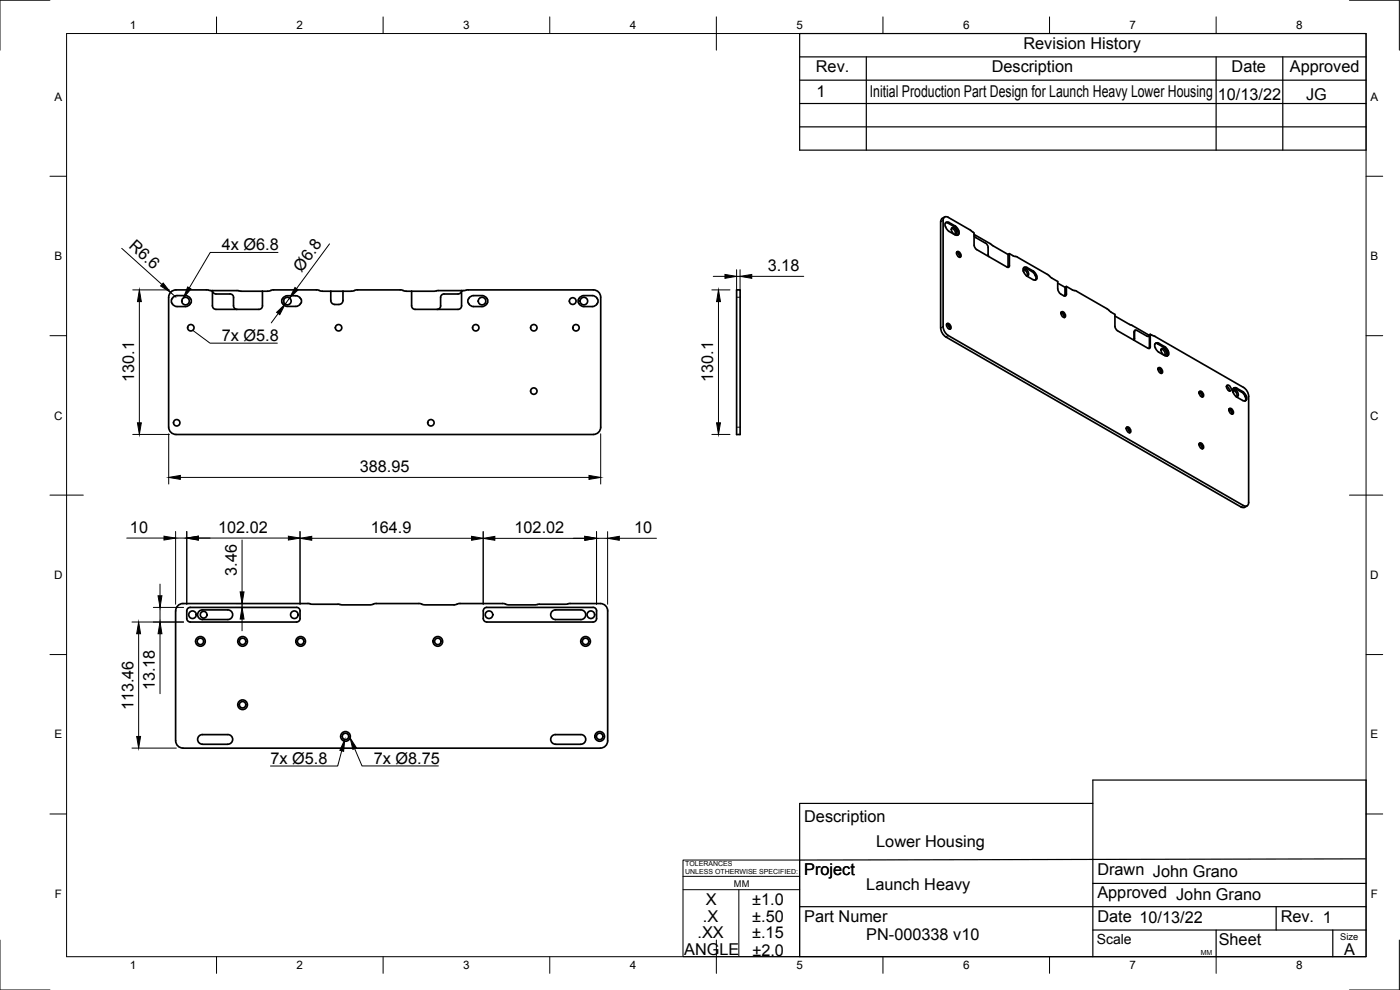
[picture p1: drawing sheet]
<svg xmlns="http://www.w3.org/2000/svg" width="420mm" height="297mm" viewBox="0 0 420 297" stroke-linecap="round" stroke-linejoin="round" font-family="sans-serif">
<!-- layer: Visible -->
<g fill="none" stroke="#000" stroke-width=".51">
<path d="M282.8 65.5l-.5 1.1v31.8l.2 1 1 1.4 89 51.3 1.1 .1M283.5 65.1l-.7 .4M283.9 66.8l2.4 1.2 1 1.2M285.6 68.5a1.53 1.53 0 0 1 1.1 1.8M285.7 68.3a1.32 1.32 0 0 1 1.2 2 1.32 1.32 0 0 1-1.2-2zM287.1 75.6l.5 .6 .4 1M287.2 75.6a1.24 1.24 0 0 1 .9 1.6M287.3 75.5a1.11 1.11 0 0 1 .9 1.7 1.11 1.11 0 0 1-.9-1.7zM287.3 69.2l.1 .1M287.4 69.3a.95 .95 0 0 1-.1 1.3M287.6 70.4l-.4 .2-.6-.1-1.8-1.1a2.1 2.1 0 0 1-1-2.6l.7-.2 2.1 1.2a2.07 2.07 0 0 1 1 2.6M291 68.9l-6.4-3.7a.96 .96 0 0 0-1.1-.1 .96 .96 0 0 0-.5 1v31.9l.2 1 1 1.4 89 51.3a.97 .97 0 0 0 1.1 .1 .97 .97 0 0 0 .4-1"/>
<path d="M291 68.9l1.3 1v3.7M292.3 70.3l10.2 6.1v3.8M292.4 70.8l.4 .5 3 1.7M292.4 73.6l.2 .7 .5 .6M293.1 74.9l9.4 5.3 .4-.2 .1-.3-.1-3.6-.4 .3M295.8 73l.5 .5 .3 .8M296.5 74.3v2M296.5 76.3l.2 .7M302.9 76.1l1.8 .9M304.7 76.9l10.3 6M51.7 89.5l1-.7 3-.1a1.65 1.65 0 0 1 1.7 1.6 1.65 1.65 0 0 1-1.7 1.7l-3-.1-1-.7M51.7 89.5a1.21 1.21 0 0 0 0 1.7"/>
<path d="M63.8 87.2l16.5 .2M63.8 87.2a1.07 1.07 0 0 0 1 1h4.2M69 88.2l.7 .2 .3 .5 .1 3.2 .4 .5 .7 .2M78.8 87.4v4.4l-.2 .6-.5 .4h-13.3l-.6-.2-.4-.5v-4.9l-1.9-.2h-9.1a2.19 2.19 0 0 0-2.2 2.2v39a2.23 2.23 0 0 0 2.2 2.2M80.4 87.4l1.4-.4h13.1l1.8 .4M84.8 89.6l1-.8 3-.1 .8 .2 .6 .7M84.8 89.6a1.61 1.61 0 0 0 1.4 2.3h2.6a1.63 1.63 0 0 0 1.4-2.3M96.7 87.4h8.8M99.3 87.4v2.8M99.3 90.1a1.2 1.2 0 0 0 1.2 1.2M100.5 91.4h1.2M102.9 90.1a1.2 1.2 0 0 1-1.2 1.2"/>
<path d="M102.9 87.4v2.8M106.4 87.2l-.9 .2M120.1 87h-12.8l-.9 .1M120.1 87l1.8 .4M121.9 87.4h1.6M132.2 91.8l-.2 .6-.8 .4M133.3 88.2l-.6 .2-.4 .5-.1 2.9M138.5 87.2l-15 .2M138.5 87.2a1.07 1.07 0 0 1-1 1h-4.2M139.2 87.2h-.7v4.9l-.4 .5-.6 .2h-13.2l-.6-.4-.2-.6v-4.4M140.7 89.5l1-.7 3-.1a1.65 1.65 0 0 1 1.7 1.6 1.65 1.65 0 0 1-1.7 1.7l-3-.1-1-.7M140.7 89.5a1.21 1.21 0 0 0 0 1.7"/>
<path d="M174.1 89.2l1.1-.5h2.6a1.64 1.64 0 0 1 1.7 1.6 1.64 1.64 0 0 1-1.7 1.7h-2.6a1.63 1.63 0 0 1-1.5-1 1.63 1.63 0 0 1 .4-1.8zM178.1 87h-37.5l-1.4 .2M178.1 87a2.19 2.19 0 0 1 2.2 2.2v39a2.19 2.19 0 0 1-2.2 2.2M221.1 87h1v43.4h-1zM284.1 97.2l.7 .9 .2 .7M284.2 97.1a1.24 1.24 0 0 1 .9 1.7M284.3 97.1a1.11 1.11 0 0 1 .9 1.6 1.11 1.11 0 0 1-.9-1.6zM307.1 81.4l.1-.4a.95 .95 0 0 1 1 0 .95 .95 0 0 1 .5 .9l-.2 .8h-.5M307.2 80.4l-.2 .5 .3 .8M307.2 80.9a1.53 1.53 0 0 1 1.1 1.9M307.3 80.3l-.1 .1M307.3 81.7l.9 1.2"/>
<path d="M310.7 82.6l-1-1.1-1.8-1.1-.6-.1 .7-.2 2 1.2a2.04 2.04 0 0 1 1 2.5l-.7 .2-2.1-1.1M310.7 84h.1M310.7 82.6l.1 .2M310.8 82.8l.1 .7-.2 .5M315 82.9l2.4 1.6v2.2l.4 1 .5 .5M317.4 84.9l2.2 1.3M318.3 88.2l1.2 .6 .5-.2v-2.7l-.4 .3-.1 2.6M318.5 93.7l.5 .5 .4 1.1M318.5 93.6a1.24 1.24 0 0 1 .9 1.6M318.6 93.5a1.11 1.11 0 0 1 1 1.7 1.11 1.11 0 0 1-1-1.7zM320 85.9l2.1 1.2 1 .3M323.1 87.4l9.1 5.2 2.4 1.7v3.6l.5 1.1 9.4 5.5h.5l.2-.5v-3.7l1.4 .6"/>
<path d="M334.6 94.8l4.4 2.6M339 97.3l.5 .2M339.5 97.5l5.3 3.1M340.3 99.7v2.3M340.7 99.1l-.4 .6M341.2 99.2l3 1.6M341.2 99.1l-.3-.1-.4 .3-.2 2.8M344.8 100.6l-.1 .3M344.9 100.5l-.2 .4-.5-.1M345 100.5l-.2 4.1M345 100.5l-.2 .1M345.2 100.3l-.4 .2"/>
<path d="M346.6 101l26.6 15.2 1.1 1.2 .4 1.5v31.9M346.8 103l2.4 1.2a2.09 2.09 0 0 1 1 2.6M347.6 110.5l.5 .5 .4 1M347.6 110.4a1.24 1.24 0 0 1 1 1.6M347.7 110.3a1.11 1.11 0 0 1 1 1.7 1.11 1.11 0 0 1-1-1.7zM348.5 104.7a1.53 1.53 0 0 1 1.1 1.9M348.7 104.6a1.32 1.32 0 0 1 1.1 1.9 1.32 1.32 0 0 1-1.1-1.9zM350.5 105.2a.89 .89 0 0 1 .2 1.2 .89 .89 0 0 1-1.2 .3l-1.7-1a2.1 2.1 0 0 1-1-2.6l.4-.3 .6 .2 2.1 1.2 .6 1M359.9 117.5l.5 .6 .4 1M360 117.5a1.24 1.24 0 0 1 .9 1.6M360.1 117.4a1.11 1.11 0 0 1 .9 1.7 1.11 1.11 0 0 1-.9-1.7zM368.1 115.9l.7 .6 .1 .8"/>
<path d="M368.3 115.6a1.16 1.16 0 0 1 1 1.7 1.16 1.16 0 0 1-1-1.7zM370.1 117.7v-.5a1.1 1.1 0 0 1 1.2 .1 1.1 1.1 0 0 1 .3 1.2l-.1 .4h-.6M370.1 117.2a1.53 1.53 0 0 1 1.1 1.8M370.2 116.5a2.12 2.12 0 0 0 1 2.6l2.1 1.2 .7-.2M370.2 116.5l.7-.2 2.1 1.2a2.09 2.09 0 0 1 1 2.6M370.2 116.5l2.4 1.2 1 1.2M373.6 118.9a1.02 1.02 0 0 1 0 1.4M52.8 130.4h125.3M338.1 128.3l.5 .5 .4 1M338.1 128.2a1.24 1.24 0 0 1 .9 1.6M338.2 128.1a1.11 1.11 0 0 1 1 1.7 1.11 1.11 0 0 1-1-1.7zM359.9 133.1l.5 .5 .4 1"/>
<path d="M360 133a1.24 1.24 0 0 1 .9 1.6M360.1 132.9a1.11 1.11 0 0 1 .9 1.7 1.11 1.11 0 0 1-.9-1.7zM368.9 122.7l.5 .5 .4 1.1M368.9 122.6a1.24 1.24 0 0 1 .9 1.7M369 122.5a1.11 1.11 0 0 1 1 1.7 1.11 1.11 0 0 1-1-1.7zM373.6 120.3h.1M374.3 151.8l-.8 .4M52.7 183.3v39M56.3 182.7l.8-.4 31.9-.1 .6 .2 .4 .6 .1 2.6-.2 .6-.9 .4h-31.9l-.6-.2-.4-.5-.1-2.6zM59.9 183.3l.9-.3h7.6a1.45 1.45 0 0 1 1.4 1.4 1.45 1.45 0 0 1-1.4 1.5h-7.6a1.45 1.45 0 0 1-1.4-1 1.45 1.45 0 0 1 .5-1.6zM92.4 181.1h-37.5a2.19 2.19 0 0 0-2.2 2.2M92.4 181.1l1.4 .2 8.2 .1"/>
<path d="M112.9 181.1h12.8M112.9 181.1l-1.8 .4-9.1-.1M125.7 181.1l1.8 .4h8.8l.9-.2M138 181.1h12.9M138.1 181.1l-.9 .2M145.5 182.4l.6-.1 31.9-.1 .6 .2 .4 .6v2.6l-.4 .8-.6 .2h-31.9l-.6-.2-.5-.8v-2.3zM150.9 181.1l1.7 .4 8.7-.1M165.9 183.3l.8-.3h7.6a1.45 1.45 0 0 1 1.5 1.4 1.45 1.45 0 0 1-1.5 1.5h-7.6a1.45 1.45 0 0 1-1.4-1 1.45 1.45 0 0 1 .6-1.6zM171.1 181.1h9.1M171.1 181.1l-1.4 .2-8.4 .1M180.2 181.1a2.19 2.19 0 0 1 2.2 2.2v39M52.7 222.3a2.19 2.19 0 0 0 2.2 2.2h125.3"/>
<path d="M60.7 220.4h7.7M60.8 220.4a1.45 1.45 0 0 0-1.5 1.4 1.45 1.45 0 0 0 1.5 1.5h7.6a1.46 1.46 0 0 0 1.4-1.4 1.46 1.46 0 0 0-1.4-1.5M166.7 220.4h7.6M166.7 220.4a1.46 1.46 0 0 0-1.4 1.4 1.46 1.46 0 0 0 1.4 1.5h7.6a1.45 1.45 0 0 0 1.5-1.5 1.45 1.45 0 0 0-1.5-1.4M182.4 222.3a2.19 2.19 0 0 1-2.2 2.2"/>
<circle cx="55.7" cy="90.3" r="1.13"/>
<circle cx="57.3" cy="98.3" r=".96"/>
<circle cx="86.2" cy="90.3" r="1.13"/>
<circle cx="101.6" cy="98.3" r=".96"/>
<circle cx="142.8" cy="98.3" r=".96"/>
<circle cx="144.7" cy="90.3" r="1.13"/>
<circle cx="160.2" cy="98.3" r=".96"/>
<circle cx="171.9" cy="90.3" r="1.01"/>
<circle cx="172.9" cy="98.3" r=".96"/>
<circle cx="175.2" cy="90.3" r="1.13"/>
<circle cx="160.2" cy="117.3" r=".96"/>
<circle cx="53" cy="126.8" r=".96"/>
<circle cx="129.3" cy="126.8" r=".96"/>
<circle cx="57.8" cy="184.4" r="1.13"/>
<circle cx="60.1" cy="192.4" r=".96"/>
<circle cx="60.1" cy="192.4" r="1.45"/>
<circle cx="61.1" cy="184.4" r="1.01"/>
<circle cx="72.8" cy="192.4" r=".96"/>
<circle cx="72.8" cy="192.4" r="1.45"/>
<circle cx="88.3" cy="184.4" r="1.13"/>
<circle cx="90.2" cy="192.4" r=".96"/>
<circle cx="90.2" cy="192.4" r="1.45"/>
<circle cx="131.4" cy="192.4" r=".96"/>
<circle cx="131.4" cy="192.4" r="1.45"/>
<circle cx="146.8" cy="184.4" r="1.13"/>
<circle cx="175.7" cy="192.4" r=".96"/>
<circle cx="175.7" cy="192.4" r="1.45"/>
<circle cx="177.3" cy="184.4" r="1.13"/>
<circle cx="72.8" cy="211.5" r=".96"/>
<circle cx="72.8" cy="211.5" r="1.45"/>
<circle cx="103.7" cy="221" r=".96"/>
<circle cx="103.7" cy="221" r="1.45"/>
<circle cx="180" cy="221" r=".96"/>
<circle cx="180" cy="221" r="1.45"/>
</g>
<g fill="#000">
<circle cx="138.5" cy="87.2" r=".25"/>
<circle cx="345" cy="100.5" r=".25"/>
</g>
<!-- layer: Visible Narrow -->
<g fill="none" stroke="#000" stroke-width=".3">
<path d="M283 66.1l-.7 .5M284.8 66.8l-.3 .1M286.6 67.8l-.3 .2M287.6 70.4l-.3 .2M287.6 69l-.3 .2M287.7 70.3l-.3 .2M287.7 69.2l-.3 .1M302.9 79.7l-.4 .2M221.1 89.2h1M283 98l-.7 .4M308.2 80.3l-.3 .1M310 81.3l-.3 .2"/>
<path d="M311 83.8l-.3 .2M311 82.5l-.3 .1M311.1 83.8l-.4 .2M311.1 82.6l-.4 .2M320 88.2l-.4 .3M340.5 99.6l-.2 .1M284.6 100.7l-.7 .4M340.5 101.6l-.2 .1M345.2 104l-.2 .2M347.7 103l-.3 .2M349.5 104l-.3 .2M350.5 106.6l-.3 .2"/>
<path d="M350.5 105.2l-.3 .2M350.6 106.5l-.3 .2M350.6 105.4l-.3 .2M371.2 116.5l-.4 .2M373 117.5l-.4 .2M373.9 118.7l-.3 .2M374 118.9l-.3 .2M221.1 128.2h1M373.9 120.1l-.3 .2M374 120l-.3 .2M373.2 151.7l-.8 .4"/>
</g>
<!-- layer: Border -->
<g fill="none" stroke="#000" stroke-width=".3">
<path d="M15 .1h-15v15M20 10.1h390v276.9h-390zM65 5.1v5M115 5.1v5M165 5.1v5M215 5.1v10M265 5.1v5M315 5.1v5M365 5.1v5M405 .1h15v15M15 52.9h5M410 52.9h5"/>
<path d="M15 100.7h5M410 100.7h5M15 148.6h10M405 148.6h10M15 196.4h5M410 196.4h5M15 244.2h5M410 244.2h5M0 282.1v14.9h15M65 287v5M115 287v5M165 287v5"/>
<path d="M215 282.1v9.9M265 287v5M315 287v5M365 287v5M420 282.1v14.9h-15"/>
</g>
<!-- layer: TitleBlock -->
<g fill="none" stroke="#000" stroke-width=".36">
<path d="M240 10.1h170v34.9h-170zM240 17.1h170M260 17.1v27.9M365 17.1v27.9M385 17.1v27.9M240 38.1h170M240 31.1h170M240 24.1h170M240 258v29h170v-53h-82v53M328 241.1h-88v16.9M409.7 257.7l-169.7 .3M240 272h170"/>
<path d="M328 279h82M328 265.1h82M365 279v8M383 272v7M400 279v8"/>
</g>
<path d="M205 258h35v29h-35zM205 262.9h35M205 266.9h35M221.7 266.9v20" fill="none" stroke="#000" stroke-width=".3"/>
<!-- layer: Dimensions -->
<g fill="none" stroke="#000" stroke-width=".3">
<path d="M36.5 74.5l12.1 10.9M98.9 73.2l-9.9 13.4M39.8 87h11M41.8 90.5v36.4M51.2 87.7l1.6 1.5M83.5 94.1l-2.1 2.8M86.9 89.4l-1.3 1.9M213.6 87h5.5M214.1 82.9h3.5M215.6 90.5v36.4M221.1 80.9v6.3M221.1 82.9h1"/>
<path d="M222.1 80.9v6.3M225.6 82.9h15.6M39.8 130.4h11M50.6 130.2v15M180.3 130.2v15M213.6 130.4h5.5M52.7 159.5v21.8M54.1 143.2h122.7M56 159.5v21.8M90 159.5v21.8M145 159.5v21.8M179 159.5v21.8"/>
<path d="M182.4 159.5v21.8M38 161.4h11.2M48 175.2v3.6M52.7 161.4h3.3M59.5 161.4h27.1M72.6 162v15.6M93.6 161.5h47.9M148.5 161.5h27M179 161.5h3.4M185.9 161.5h11.1M39.6 186.6h15.5M41.6 190.1v30.9"/>
<path d="M46 182.3h9.1M48 182.3v4.3M48 190.1v18M70.7 181.1h2.7M70.7 182.3h2.7M72.6 181.1v1.2M72.6 185.7v3.6M39.6 224.5h13.3"/>
</g>
<g fill="#000" stroke="#000" stroke-width=".3">
<path d="M41.8 87l.6 3.5h-1.1zM49 84.9l2.2 2.8-3-1.9zM83 93.7l2.6-2.4-1.6 3.1zM88.5 86.3l1 .7-2.6 2.4zM215.6 87l.6 3.5h-1.1zM217.6 82.3l3.5 .6-3.5 .6zM222.1 82.9l3.5-.6v1.2zM41.3 126.9h1.1l-.6 3.5zM215.1 126.9h1.1l-.6 3.5zM50.6 143.2l3.5-.6v1.2zM176.8 142.6l3.5 .6-3.5 .6zM47.4 178.8h1.2l-.6 3.5z"/>
<path d="M49.2 160.9l3.5 .5-3.5 .6zM56 161.4l3.5-.5v1.1zM72.1 177.6h1.1l-.6 3.5zM86.6 160.9l3.4 .5-3.4 .6zM90 161.5l3.6-.6v1.2zM141.5 160.9l3.5 .6-3.5 .6zM145 161.5l3.5-.6v1.2zM175.5 160.9l3.5 .6-3.5 .6zM182.4 161.5l3.5-.6v1.2zM41.6 186.6l.6 3.5h-1.2zM48 186.6l.6 3.5h-1.2zM72.6 182.3l.6 3.4h-1.1z"/>
<path d="M41 221h1.2l-.6 3.5z"/>
</g>
<!-- layer: Annotations -->
<path d="M83.4 75.7h-20.3l-6.3 10.7M57.9 99.1l5.1 3.9h20.2M102.6 225.3l-1.3 4.5h-20.1M106.4 224.6l2.2 5.2h23" fill="none" stroke="#000" stroke-width=".3"/>
<path d="M56.3 86.1l1 .6-2.3 2.7zM103.5 221.9l-.4 3.5-1.1-.3zM105.1 221.4l1.9 3-1.1 .4z" fill="#000" stroke="#000" stroke-width=".3"/>
<g font-size="4.9">
<text x="307.1" y="14.6">Revision History</text>
<text x="244.9" y="21.6">Rev.</text>
<text x="297.6" y="21.6">Description</text>
<text x="369.6" y="21.6">Date</text>
<text x="387.1" y="21.6">Approved</text>
<text x="245" y="29.1">1</text>
<text x="261.1" y="29.1">Initial Production Part Design for Launch Heavy Lower Housing</text>
<text x="365.5" y="30.1">10/13/22</text>
<text x="392" y="30.1">JG</text>
<text x="38.4" y="74.1" transform="rotate(42 38.4 74.1)">R6.6</text>
<text x="66.5" y="75">4x Ø6.8</text>
<text x="90.5" y="81.8" transform="rotate(-54 90.5 81.8)">Ø6.8</text>
<text x="230.4" y="81.4">3.18</text>
<text x="66.5" y="102.3">7x Ø5.8</text>
<text x="40.3" y="114.6" transform="rotate(-90 40.3 114.6)">130.1</text>
<text x="214.1" y="114.6" transform="rotate(-90 214.1 114.6)">130.1</text>
<text x="108" y="141.7">388.95</text>
<text x="39" y="159.9">10</text>
<text x="65.4" y="159.9">102.02</text>
<text x="111.3" y="159.9">164.9</text>
<text x="154.4" y="160">102.02</text>
<text x="190.3" y="159.9">10</text>
<text x="71.1" y="172.8" transform="rotate(-90 71.1 172.8)">3.46</text>
<text x="46.5" y="207.2" transform="rotate(-90 46.5 207.2)">13.18</text>
<text x="40" y="213.2" transform="rotate(-90 40 213.2)">113.46</text>
<text x="81.2" y="229.1">7x Ø5.8</text>
<text x="112.2" y="229.1">7x Ø8.75</text>
<text x="241.3" y="246.6">Description</text>
<text x="263" y="254">Lower Housing</text>
<text x="241.3" y="262.6">Project</text>
<text x="329.3" y="262.6">Drawn John Grano</text>
<text x="260" y="267">Launch Heavy</text>
<text x="329.3" y="269.5">Approved John Grano</text>
<text x="211.9" y="271.6">X</text>
<text x="225.8" y="271.6">±1.0</text>
<text x="209.3" y="281.5">.XX</text>
<text x="211" y="276.5">.X</text>
<text x="225.7" y="281.6">±.15</text>
<text x="225.8" y="276.6">±.50</text>
<text x="241.3" y="276.5">Part Numer</text>
<text x="329.3" y="276.5">Date 10/13/22</text>
<text x="384.3" y="276.5">Rev. 1</text>
<text x="205.3" y="286.6">ANGLE</text>
<text x="225.8" y="286.7">±2.0</text>
<text x="260" y="282.1">PN-000338 v10</text>
<text x="365.8" y="283.6">Sheet</text>
<text x="403.4" y="286.5">A</text>
</g>
<text font-size="4.2" x="329.1" y="283.1">Scale</text>
<g font-size="3.5">
<text x="39" y="8.8">1</text>
<text x="89" y="8.8">2</text>
<text x="139" y="8.8">3</text>
<text x="189" y="8.8">4</text>
<text x="239" y="8.8">5</text>
<text x="289" y="8.8">6</text>
<text x="339" y="8.8">7</text>
<text x="389" y="8.8">8</text>
<text x="16.3" y="30.2">A</text>
<text x="411.3" y="30.2">A</text>
<text x="16.3" y="78">B</text>
<text x="411.3" y="78">B</text>
<text x="16.2" y="125.9">C</text>
<text x="411.2" y="125.9">C</text>
<text x="16.2" y="173.7">D</text>
<text x="411.2" y="173.7">D</text>
<text x="16.3" y="221.6">E</text>
<text x="411.3" y="221.6">E</text>
<text x="16.4" y="269.4">F</text>
<text x="411.4" y="269.4">F</text>
<text x="39" y="290.8">1</text>
<text x="89" y="290.8">2</text>
<text x="139" y="290.8">3</text>
<text x="189" y="290.8">4</text>
<text x="239" y="290.8">5</text>
<text x="289" y="290.8">6</text>
<text x="339" y="290.8">7</text>
<text x="389" y="290.8">8</text>
</g>
<g font-size="2.8">
<text x="220.3" y="266.1">MM</text>
<text x="402.3" y="282.1">Size</text>
</g>
<g font-size="2.1">
<text x="205.6" y="259.8">TOLERANCES</text>
<text x="205.6" y="262.3">UNLESS OTHERWISE SPECIFIED:</text>
<text x="360.4" y="286.5">MM</text>
</g>
</svg>
